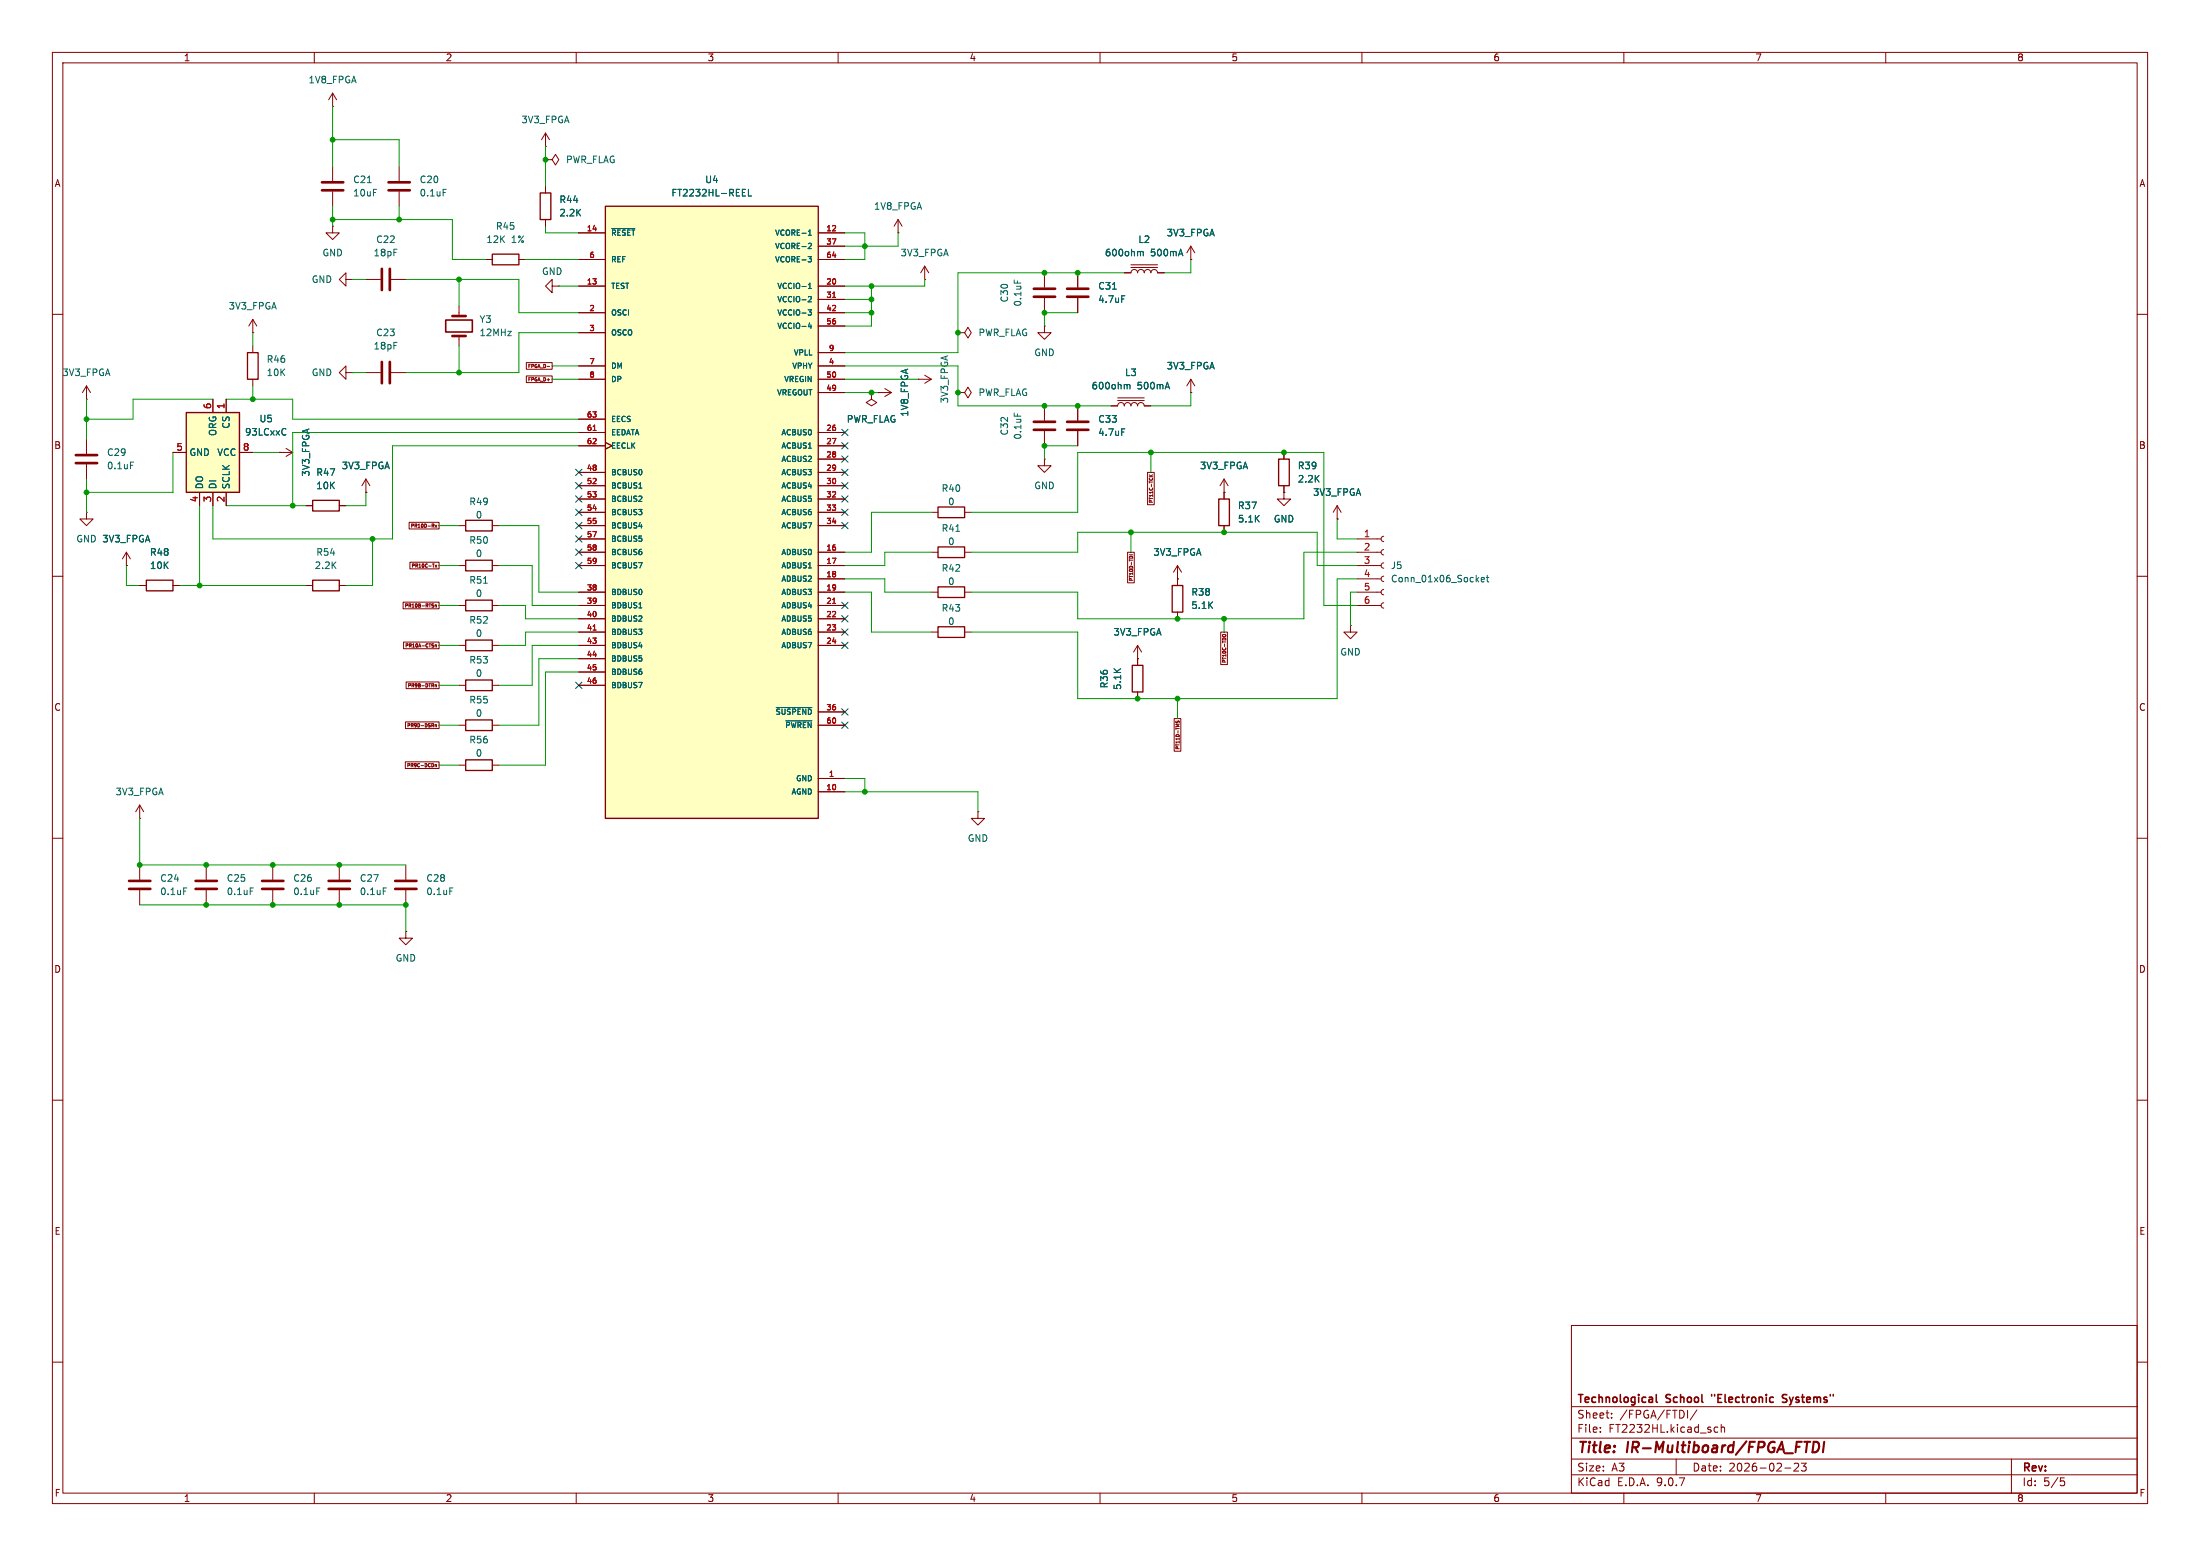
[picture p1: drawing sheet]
<svg xmlns="http://www.w3.org/2000/svg" width="420mm" height="297mm" viewBox="0 0 420 297" stroke-linecap="round" stroke-linejoin="round" font-family="sans-serif">
<g fill="none" stroke="#840000" stroke-width=".19">
<path d="M10 10h400v277h-400zM12 12h396v273h-396zM60 10v2M110 10v2M160 10v2M210 10v2M260 10v2M310 10v2M360 10v2M104.1 27.9h.1M104.1 25.4v2.5M104.1 35.6v1.2"/>
<path d="M104.1 25.4l-.7 1.3M104.1 25.4l.8 1.3M92.7 49.5h1.3M99.1 49.5h1.2M104.1 41.9v1.3M105.4 54.6v-1.3l-1.3 1.3 1.3 1.3v-1.3h1.3M106.7 54.6h.1M205.7 52.1v2.8M205.7 56.9v2.8M10 60h2M48.3 63.5h.1M48.3 61l-.8 1.2"/>
<path d="M48.3 61l.7 1.2M48.3 61v2.5M48.3 66v1.3M48.3 72.4v1.3M227.3 74.9h.1M227.3 72.4l-.7 1.3M227.3 72.4l.8 1.3M227.3 72.4v2.5M408 60h2M233.7 94v1.3M10 110h2M87.6 115.6h1.3"/>
<path d="M94 115.6h1.2M233.7 100.3v1.3M408 110h2M10 160h2M408 160h2M39.4 165.1v2.8M39.4 169.9v2.8M52.1 165.1v2.8M52.1 169.9v2.8M64.8 165.1v2.8M64.8 169.9v2.8M77.5 177.8v1.3h1.2l-1.2 1.2-1.3-1.2h1.3"/>
<path d="M77.5 177.8h.1M77.5 165.1v2.8M77.5 169.9v2.8M10 210h2M408 210h2M300 253h108v32h-108zM10 260h2M300 278.5h108M300 274.5h108M300 268.5h108M305.5 273.2v.2M305.5 272.5v.1"/>
<path d="M307.7 270.5v.2M307.7 269.8v.1M320 278.5v3M322.2 269.2v1.5M323.9 269.1l-1.2 1.9M327.4 273.3h.5M327.4 272.5h.5M328.6 272.5l.2-.1 .4 .1v.9M328.6 271.9v1.5M342.5 279.4l.6-.1 .2 .1 .1 .3-1 1.1h1M343.9 279.3h.9l-.5 .6 .4 .1v.6l-.2 .2-.6-.2M384 278.5v6.5"/>
<path d="M408 260h2M60 285v2M110 285v2M160 285v2M210 285v2M260 285v2M300 281.5h108M310 285v2M340.7 280.2h1.2M360 285v2M393.4 282.1h.7M393.5 282.7h.4l.3 .2-.2 .6-.5 .1"/>
</g>
<path d="M346.3 275.2a.96 .96 0 0 1 1 .6 .96 .96 0 0 1-.3 1.1l-.5 .3h-.5zM348.3 275.2l-.3 2" fill="none" stroke="#840000" stroke-width=".4"/>
<path d="M316.2 266.2v1.3l.2 .2M326.8 266.2v.3M340.3 267.6h.7M341.1 266.3l-.6-.1-.2 .3 .1 .3 .6 .2" fill="none" stroke="#840000" stroke-width=".3"/>
<path d="M203.7 56.6h4.1M203.7 55.1h4.1M37.3 168.1h4.1M37.3 169.7h4.1M50 168.1h4.1M50 169.7h4.1M62.7 168.1h4.1M62.7 169.7h4.1M75.4 168.1h4.1M75.4 169.7h4.1" fill="none" stroke="#840000" stroke-width=".51"/>
<path d="M212.4 55.2h.7M214.1 56.5h.6M92.3 111.3h.7M47.8 169.5h.6M60.5 169.5h.6M73.2 169.5h.6M85.9 169.5h.6" fill="none" stroke="#006464" stroke-width=".19"/>
<path d="M103.1 36.8h2.1v5.1h-2.1zM94 48.5h5.1v2h-5.1zM47.2 67.3h2.1v5.1h-2.1zM232.7 95.3h2v5h-2zM88.9 114.6h5.1v2h-5.1z" fill="none" stroke="#840000" stroke-width=".25"/>
<path d="M35.6 78.7h10.1v15.3h-10.1z" fill="#ffffc2"/>
<g fill="none" stroke="#840000" stroke-width=".25">
<path d="M35.6 78.7h10.1v15.3h-10.1zM59.7 95.5h5.1v2h-5.1zM88.9 99.3h5.1v2h-5.1zM179.1 96.8h5v2h-5zM27.9 110.7h5.1v2.1h-5.1zM59.7 110.7h5.1v2.1h-5.1zM179.1 112h5v2h-5zM179.1 119.6h5v2.1h-5zM223.8 111.8h2v5h-2zM88.9 129.8h5.1v2h-5.1zM88.9 137.4h5.1v2h-5.1zM88.9 122.2h5.1v2h-5.1z"/>
<path d="M216.2 127h2v5.1h-2zM88.9 145h5.1v2.1h-5.1z"/>
</g>
<g fill="none" stroke="#840000" stroke-width=".19">
<path d="M63.5 17.8l-.8 1.3M63.5 17.8l.8 1.3M63.5 17.8v2.5M63.5 20.3h.1M76.2 31.8v2.7M76.2 36.6v2.8M104.1 30.5h1.3l.6-1 .7 1-.7 1-.6-1M104.1 30.5h.1M63.5 43.2v1.3h1.3l-1.3 1.2-1.3-1.2h1.3M63.5 43.2h.1M69.8 53.3h2.8M74.7 53.3h2.8"/>
<path d="M87.6 58.4v1.9M16.5 76.2h.1M16.5 73.7l-.8 1.2M16.5 73.7l.8 1.2M16.5 73.7v2.5M40.6 76.2v2.5M43.2 76.2v2.5M69.8 71.1h2.8M74.7 71.1h2.8M87.6 64.1v1.9M16.5 97.8v1.3h1.3l-1.3 1.2-1.3-1.2h1.3M16.5 97.8h.1"/>
<path d="M16.5 83.8v2.8M16.5 88.6v2.8M33 86.4h2.6M38.1 94v2.5M40.6 94v2.5M43.2 94v2.5M45.7 86.4h2.6M53.3 86.4h.1M53.3 86.4h2.6M54.6 85.6l1.3 .8M55.9 86.4l-1.3 .7M58.4 96.5h1.3"/>
<path d="M64.8 96.5h1.2M69.8 94h.1M69.8 91.4l-.7 1.3M69.8 91.4l.8 1.3M69.8 91.4v2.6M177.8 97.8h1.3M184.1 97.8h1.3M233.7 94h.1M233.7 91.4l-.8 1.3M233.7 91.4l.7 1.3M233.7 91.4v2.6M24.1 108h.1"/>
<path d="M24.1 105.4l-.7 1.3M24.1 105.4l.8 1.3M24.1 105.4v2.6M26.7 111.8h1.2M33 111.8h1.3M58.4 111.8h1.3M64.8 111.8h1.2M87.6 100.3h1.3M94 100.3h1.2M177.8 113h1.3M184.1 113h1.3M224.8 110.5h.1"/>
<path d="M224.8 108l-.8 1.2M224.8 108l.8 1.2M224.8 108v3.8M224.8 116.8v1.3M87.6 130.8h1.3M87.6 138.4h1.3M87.6 123.2h1.3M94 130.8h1.2M94 138.4h1.2M94 123.2h1.2M177.8 120.7h1.3M184.1 120.7h1.3"/>
<path d="M217.2 125.7h.1M217.2 123.2l-.8 1.3M217.2 123.2l.7 1.3M217.2 123.2v3.8M217.2 132.1v1.3M26.7 156.2h.1M26.7 153.7v2.5M26.7 153.7l-.8 1.2M26.7 153.7l.7 1.2M87.6 146.1h1.3M94 146.1h1.2M186.7 154.9v1.3h1.3l-1.3 1.3-1.3-1.3h1.3"/>
<path d="M186.7 154.9h.1M26.7 165.1v2.8M26.7 169.9v2.8"/>
</g>
<path d="M84.6 36.1h.6M24.9 88.2h.6M54.3 81.8l.3 .1M54.6 82.9l-.3 .2M35.1 169.5h.6" fill="none" stroke="#006464" stroke-width=".19"/>
<path d="M74.2 34.8h4M74.2 36.3h4M72.9 51.3v4.1M74.4 51.3v4.1M72.9 69.1v4.1M74.4 69.1v4.1M86.4 60.3h2.5M86.4 64.1h2.5M14.5 86.9h4M14.5 88.4h4M24.6 168.1h4.1M24.6 169.7h4.1" fill="none" stroke="#840000" stroke-width=".51"/>
<path d="M85.1 61.1h5.1v2.3h-5.1z" fill="none" stroke="#840000" stroke-width=".3"/>
<path d="M115.6 39.4h40.6v116.8h-40.6z" fill="#ffffc2"/>
<path d="M115.6 39.4h40.6v116.8h-40.6zM244.1 87.6h2v5.1h-2zM88.9 106.9h5.1v2.1h-5.1zM179.1 104.4h5v2h-5z" fill="none" stroke="#840000" stroke-width=".25"/>
<g fill="none" stroke="#840000" stroke-width=".19">
<path d="M63.5 31.8v2.7M63.5 36.6v2.8M104.1 35.6v1.2M66 53.3v-1.2l-1.2 1.2 1.2 1.3v-1.3h1.3M67.3 53.3h.1M104.1 41.9v1.3M110.5 44.5h5.1M110.5 49.5h5.1M110.5 54.6h5.1M110.5 59.7h5.1M156.2 44.5h5.1M156.2 49.5h5.1"/>
<path d="M156.2 54.6h5.1M156.2 59.7h5.1M156.2 47h5.1M156.2 57.2h5.1M171.4 44.5h.1M171.4 41.9l-.7 1.3M171.4 41.9l.8 1.3M171.4 41.9v2.6M176.5 53.3h.1M176.5 50.8l-.7 1.3M176.5 50.8l.8 1.3M176.5 50.8v2.5"/>
<path d="M199.4 52.1v2.8M199.4 56.9v2.8M205.7 52.1v2.8M205.7 56.9v2.8M214.6 52.1h1.3a.64 .64 0 0 1 .6-.7 .64 .64 0 0 1 .7 .7 .64 .64 0 0 1 .6-.7 .64 .64 0 0 1 .6 .7 .64 .64 0 0 1 .7-.7 .64 .64 0 0 1 .6 .7 .64 .64 0 0 1 .6-.7 .64 .64 0 0 1 .7 .7h1.2M215.9 51.1h5.1M215.9 50.5h5.1M227.3 49.5h.1M227.3 47l-.7 1.3M227.3 47l.8 1.3M227.3 47v2.5M40.6 76.2v2.5"/>
<path d="M43.2 76.2v2.5M66 71.1v-1.2l-1.2 1.2 1.2 1.3v-1.3h1.3M67.3 71.1h.1M100.5 69.2h4.9v1.3h-4.9zM100.5 71.8h4.9v1.2h-4.9zM104.4 69.9h.5M104.4 72.5h.5M110.5 63.5h5.1M110.5 69.9h5.1M110.5 72.4h5.1M156.2 69.9h5.1M156.2 72.4h5.1"/>
<path d="M156.2 62.2h5.1M156.2 67.3h5.1M156.2 74.9h5.1M166.4 74.9v1.3l1 .6-1 .7-1-.7 1-.6M166.4 74.9h.1M167.6 74.9h.1M167.6 74.9h2.6M168.9 74.2l1.3 .7M170.2 74.9l-1.3 .8M175.3 72.4h.1M175.3 72.4h2.5M176.5 71.6l1.3 .8"/>
<path d="M177.8 72.4l-1.3 .8M182.9 74.9h1.2l.7-1 .6 1-.6 1-.7-1M182.9 74.9h.1M182.9 63.5h1.2l.7-1 .6 1-.6 1-.7-1M182.9 63.5h.1M199.4 62.2v1.3h1.3l-1.3 1.3-1.3-1.3h1.3M199.4 62.2h.1M199.4 77.5v2.8M205.7 77.5v2.8M212.1 77.5h1.3a.64 .64 0 0 1 .6-.7 .64 .64 0 0 1 .6 .7 .64 .64 0 0 1 .7-.7 .64 .64 0 0 1 .6 .7 .64 .64 0 0 1 .6-.7 .64 .64 0 0 1 .7 .7 .64 .64 0 0 1 .6-.7 .64 .64 0 0 1 .6 .7h1.3M213.4 76.5h5M213.4 75.9h5"/>
<path d="M227.3 74.9h.1M33 86.4h2.6M38.1 94v2.5M40.6 94v2.5M43.2 94v2.5M45.7 86.4h2.6M53.3 86.4h.1M58.4 96.5h1.3M64.8 96.5h1.2M69.8 94h.1M78.1 99.7h5.7v1.3h-5.7zM110.5 80h5.1"/>
<path d="M110.5 82.6h5.1M110.5 85.1h5.1M110.5 90.2h5.1M110.5 92.7h5.1M110.5 95.3h5.1M110.5 97.8h5.1M115.6 84.5l1.2 .6-1.2 .6M156.2 82.6h5.1M156.2 85.1h5.1M156.2 90.2h5.1M156.2 92.7h5.1M156.2 95.3h5.1"/>
<path d="M156.2 97.8h5.1M156.2 87.6h5.1M199.4 87.6v1.3h1.3l-1.3 1.3-1.3-1.3h1.3M199.4 87.6h.1M199.4 82.3v2.8M205.7 82.3v2.8M219.1 90.2h1.2v6.1h-1.2zM219.4 91h.6M219.4 90.6l.4 .4M220 90.6l-.3 .3M233.7 94h.1M233.7 94v1.3"/>
<path d="M245.1 94v1.3h1.3l-1.3 1.2-1.3-1.2h1.3M245.1 94h.1M245.1 86.4v1.2M245.1 92.7v1.3M255.3 99.1h.1M255.3 96.5l-.8 1.3M255.3 96.5l.7 1.3M255.3 96.5v2.6M24.1 108h.1M26.7 111.8h1.2M33 111.8h1.3M77 114.9h6.8v1.3h-6.8z"/>
<path d="M78.3 107.3h5.5v1.3h-5.5zM82.5 115.6l.3 .2-.3 .1M82.5 115.3h.3M82.5 107.6h.4M82.6 100.4l.2 .3M82.7 100l.1 .3M82.8 100.3l-.1 .1M82.8 100.3h.1M83.1 115.5v.4M83.1 115.5h.2v.4M83.1 107.9l.3 .4M83.1 100.2l.3 .5"/>
<path d="M83.4 107.9l-.3 .4M83.4 100.2l-.3 .5M87.6 108h1.3M94 108h1.2M110.5 100.3h5.1M110.5 102.9h5.1M110.5 105.4h5.1M110.5 108h5.1M110.5 113h5.1M110.5 115.6h5.1M110.5 118.1h5.1M156.2 100.3h5.1"/>
<path d="M156.2 105.4h5.1M156.2 108h5.1M156.2 113h5.1M156.2 115.6h5.1M156.2 118.1h5.1M156.2 110.5h5.1M177.8 105.4h1.3M184.1 105.4h1.3M215.3 105.4h1.2v5.8h-1.2zM215.6 106.5a.32 .32 0 0 1 .3-.3 .32 .32 0 0 1 .3 .3M215.6 105.9h.6M224.8 110.5h.1"/>
<path d="M224.8 110.5v1.3M224.8 116.8v1.3M233.7 100.3v1.3M257.8 119.4v1.3h1.3l-1.3 1.2-1.3-1.2h1.3M257.8 119.4h.1M259.1 102.9h4.6M259.1 105.4h4.6M259.1 108h4.6M259.1 113h4.6M259.1 115.6h4.6M259.1 110.5h4.6M264.2 102.4l-.4 .1-.1 .4 .1 .3 .4 .2"/>
<path d="M264.2 104.9l-.4 .2-.1 .3 .1 .4 .4 .1M264.2 107.4l-.4 .2-.1 .4 .1 .3 .4 .2M264.2 110l-.4 .1-.1 .4 .1 .3 .4 .2M264.2 112.5l-.4 .2-.1 .3 .1 .4 .4 .1M264.2 115.1l-.4 .1-.1 .4 .1 .3 .4 .2M77 122.6h6.8v1.2h-6.8zM77.4 137.8h6.4v1.3h-6.4zM77.5 130.2h6.3v1.2h-6.3zM82.6 138.5l.2 .3M82.7 122.9h.1M82.7 123.2v.3M82.8 138.2v.2"/>
<path d="M83.1 123.1v.4M83.1 130.7v.4M83.1 138.3v.5M83.1 123.2l.2-.1v.4M83.1 130.8l.2-.1v.4M83.1 138.4h.2v.4M110.5 120.7h5.1M110.5 123.2h5.1M110.5 125.7h5.1M110.5 128.3h5.1M110.5 130.8h5.1M156.2 120.7h5.1"/>
<path d="M156.2 123.2h5.1M156.2 135.9h5.1M156.2 138.4h5.1M217.2 125.7h.1M217.2 125.7v1.3M217.2 132.1v1.3M224.2 137.2h1.2v6.2h-1.2zM224.5 137.6v.3l.2 .1M224.8 137.9l.2-.3 .1 .4M224.8 137.9l-.1 .1M233 120.7h1.3v6.2h-1.3zM233.4 121.2l.5-.1 .1 .3-.2 .1h-.3z"/>
<path d="M77.4 145.4h6.4v1.3h-6.4zM83.1 146v.4M83.1 146h.2v.4M156.2 148.6h5.1M156.2 151.1h5.1"/>
</g>
<g fill="none" stroke="#006464" stroke-width=".19">
<path d="M70.1 34.9h.8M141.7 37.4h.6M141.7 36.1h.6M142.9 36.1v1.3h.6M116.8 43.6h4.4M154.3 49h.6l-.3 .4 .3 .1v.3l-.2 .2h-.3M154.3 59.1h.6l-.3 .4 .3 .1v.4l-.2 .2h-.3M154.3 44.9h.6M154.3 44.2l.3-.3v1M154.3 54.3l.3-.2v1M154.3 55.1h.6M154.4 56.6h.3l.2 .3-.6 .7h.6"/>
<path d="M154.5 46.4l.3 .1 .1 .2-.6 .8h.6M193.6 53.4v.6M212.4 55.2h.7M214.1 56.5h.6M217.7 48.2l.2-.2 .3 .1 .1 .7M154.6 61.6l-.3 .8h.6M154.8 62v.7M193.6 78.8v.6M215.2 73.6l.2-.2 .3 .1v.7M54.3 81.8l.3 .1M54.6 82.9l-.3 .2M122 93.2h.5"/>
<path d="M214.1 81.9h.6M122 116h.5M182.5 101.4h.7M282.8 110.6l.6-.1-.1-.2-.3-.1-.2 .2v.6h.5M283.7 110.2h.5M283.9 109.8v1.1l.3 .2M148.2 135.1h6.8M150 137.6h5"/>
</g>
<path d="M158.9 56.8h.6M113.2 82.2h.6M158.9 115.2h.6M113.2 120.3h.6" fill="none" stroke="#a90000" stroke-width=".19"/>
<path d="M61.5 34.8h4M61.5 36.3h4M197.4 56.6h4M197.4 55.1h4M197.4 82h4M197.4 80.5h4M203.7 82h4.1M203.7 80.5h4.1" fill="none" stroke="#840000" stroke-width=".51"/>
<g fill="none" stroke="#009600" stroke-width=".19">
<path d="M63.5 26.7h12.7v5.1M63.5 20.3v11.5M63.5 39.4v3.8M76.2 39.4v2.5M104.1 27.9v7.7M63.5 41.9h22.9v7.6h6.3M67.3 53.3h2.5M77.5 53.3h21.6v6.4h11.4M87.6 53.3v5.1M100.3 49.5h10.2M104.1 43.2v1.3h6.4M106.7 54.6h3.8"/>
<path d="M161.3 44.5h3.8v5h-3.8M161.3 59.7h5.1M161.3 57.2h5.1M166.4 54.6v7.6h-5.1M171.4 44.5v2.5h-10.1M176.5 53.3v1.3h-15.2M205.7 59.7h-6.3v2.5M214.6 52.1h-31.7v15.2h-21.6M227.3 49.5v2.6h-5.1M16.5 76.2v7.6M40.6 76.2h-15.2v3.8h-8.9M43.2 76.2h12.7v3.8h54.6"/>
<path d="M48.3 63.5v2.5M48.3 73.7v2.5M67.3 71.1h2.5M87.6 66v5.1M105.4 72.4h5.1M105.4 69.9h5.1M110.5 63.5h-11.4v7.6h-21.6M161.3 72.4h14M161.3 69.9h21.6v7.6h29.2M161.3 74.9h6.3M227.3 74.9v2.6h-7.6M16.5 91.4v6.4"/>
<path d="M33 86.4v7.6h-16.5M38.1 96.5v15.3M43.2 96.5h15.2M48.3 86.4h5M69.8 94v2.5h-3.8M110.5 85.1h-35.6v17.8h-34.3v-6.4M110.5 82.6h-54.6v13.9M177.8 97.8h-11.4v7.6h-5.1M185.4 97.8h20.3v-11.4h47v29.2h6.4M205.7 85.1h-6.3v2.5M219.7 86.4v3.8M255.3 99.1v3.8h3.8"/>
<path d="M24.1 108v3.8h2.6M34.3 111.8h24.1M71.1 102.9v8.9h-5.1M83.8 115.6h3.8M83.8 108h3.8M83.8 100.3h3.8M95.2 115.6h5.1v2.5h10.2M95.2 108h6.4v7.6h8.9M95.2 100.3h7.7v12.7h7.6M161.3 113h5.1v7.7h11.4M161.3 110.5h7.6v2.5h8.9M177.8 105.4h-8.9v2.6h-7.6"/>
<path d="M185.4 105.4h20.3v-3.8h45.8v6.4h7.6M215.9 101.6v3.8M233.7 118.1v2.6M259.1 105.4h-10.2v12.7h-43.2v-5.1h-20.3M259.1 113h-1.3v6.4M259.1 110.5h-3.8v22.9h-49.6v-12.7h-20.3M83.8 123.2h3.8M83.8 138.4h3.8M83.8 130.8h3.8M110.5 128.3h-6.4v17.8h-8.9M110.5 120.7h-10.2v2.5h-5.1M110.5 123.2h-8.9v7.6h-6.4"/>
<path d="M110.5 125.7h-7.6v12.7h-7.7M224.8 133.4v3.8M26.7 156.2v8.9h50.8M83.8 146.1h3.8M161.3 148.6h3.8v2.5M161.3 151.1h25.4v3.8M26.7 172.7h50.8v5.1"/>
</g>
<g fill="none" stroke="#000084" stroke-width=".19">
<path d="M109.9 99.7l1.2 1.2M109.9 94.6l1.2 1.3M109.9 92.1l1.2 1.2M109.9 97.2l1.2 1.2M109.9 89.6l1.2 1.2M111.1 99.7l-1.2 1.2M111.1 94.6l-1.2 1.3M111.1 92.1l-1.2 1.2M111.1 97.2l-1.2 1.2M111.1 89.6l-1.2 1.2M160.7 81.9l1.2 1.3M160.7 87l1.2 1.2"/>
<path d="M160.7 84.5l1.2 1.2M160.7 92.1l1.2 1.2M160.7 89.6l1.2 1.2M160.7 97.2l1.2 1.2M160.7 94.6l1.2 1.3M160.7 99.7l1.2 1.2M161.9 81.9l-1.2 1.3M161.9 87l-1.2 1.2M161.9 84.5l-1.2 1.2M161.9 92.1l-1.2 1.2M161.9 89.6l-1.2 1.2M161.9 97.2l-1.2 1.2"/>
<path d="M161.9 94.6l-1.2 1.3M161.9 99.7l-1.2 1.2M109.9 104.8l1.2 1.2M109.9 102.3l1.2 1.2M109.9 107.3l1.2 1.3M111.1 104.8l-1.2 1.2M111.1 102.3l-1.2 1.2M111.1 107.3l-1.2 1.3M160.7 115l1.2 1.2M160.7 117.5l1.2 1.2M161.9 115l-1.2 1.2M161.9 117.5l-1.2 1.2"/>
<path d="M109.9 130.2l1.2 1.2M111.1 130.2l-1.2 1.2M160.7 135.3l1.2 1.2M160.7 120l1.2 1.3M160.7 122.6l1.2 1.2M160.7 137.8l1.2 1.2M161.9 135.3l-1.2 1.2M161.9 120l-1.2 1.3M161.9 122.6l-1.2 1.2M161.9 137.8l-1.2 1.2"/>
</g>
<g fill="#009600" stroke="#009600" stroke-width=".19">
<circle cx="39.4" cy="165.1" r=".46"/>
<circle cx="39.4" cy="172.7" r=".46"/>
<circle cx="52.1" cy="172.7" r=".46"/>
<circle cx="77.5" cy="172.7" r=".46"/>
<circle cx="52.1" cy="165.1" r=".46"/>
<circle cx="64.8" cy="172.7" r=".46"/>
<circle cx="64.8" cy="165.1" r=".46"/>
<circle cx="26.7" cy="165.1" r=".46"/>
<circle cx="76.2" cy="41.9" r=".46"/>
<circle cx="87.6" cy="71.1" r=".46"/>
<circle cx="63.5" cy="26.7" r=".46"/>
<circle cx="63.5" cy="41.9" r=".46"/>
<circle cx="48.3" cy="76.2" r=".46"/>
<circle cx="71.1" cy="102.9" r=".46"/>
<circle cx="16.5" cy="80" r=".46"/>
<circle cx="16.5" cy="94" r=".46"/>
<circle cx="55.9" cy="96.5" r=".46"/>
<circle cx="38.1" cy="111.8" r=".46"/>
<circle cx="166.4" cy="54.6" r=".46"/>
<circle cx="165.1" cy="47" r=".46"/>
<circle cx="166.4" cy="59.7" r=".46"/>
<circle cx="165.1" cy="151.1" r=".46"/>
<circle cx="104.1" cy="30.5" r=".46"/>
<circle cx="87.6" cy="53.3" r=".46"/>
<circle cx="199.4" cy="77.5" r=".46"/>
<circle cx="199.4" cy="59.7" r=".46"/>
<circle cx="205.7" cy="77.5" r=".46"/>
<circle cx="166.4" cy="74.9" r=".46"/>
<circle cx="182.9" cy="74.9" r=".46"/>
<circle cx="166.4" cy="57.2" r=".46"/>
<circle cx="182.9" cy="63.5" r=".46"/>
<circle cx="199.4" cy="85.1" r=".46"/>
<circle cx="215.9" cy="101.6" r=".46"/>
<circle cx="219.7" cy="86.4" r=".46"/>
<circle cx="205.7" cy="52.1" r=".46"/>
<circle cx="199.4" cy="52.1" r=".46"/>
<circle cx="233.7" cy="101.6" r=".46"/>
<circle cx="245.1" cy="86.4" r=".46"/>
<circle cx="224.8" cy="118.1" r=".46"/>
<circle cx="233.7" cy="118.1" r=".46"/>
<circle cx="224.8" cy="133.4" r=".46"/>
<circle cx="217.2" cy="133.4" r=".46"/>
</g>
<g font-size="2.8" fill="#840000">
<text x="301" y="277.9">Title:</text>
<text x="310.6" y="277.9">IR-Multiboard/FPGA_FTDI</text>
</g>
<g font-size="2.1" fill="#840000">
<text x="301" y="268.2">Technological</text>
<text x="318.2" y="268.2">School</text>
<text x="327.5" y="268.2">&quot;Electronic</text>
<text x="341.6" y="268.2">Systems&quot;</text>
<text x="301" y="273.7">File:</text>
<text x="301" y="271">Sheet:</text>
<text x="307.1" y="273.7">FT2232HL.kicad_sch</text>
<text x="309.2" y="271">/FPGA/FTDI/</text>
<text x="301" y="281.1">Size:</text>
<text x="307.6" y="281.1">A3</text>
<text x="323" y="281.1">Date:</text>
<text x="330" y="281.1">2026-02-23</text>
<text x="386" y="281.3">Rev:</text>
<text x="301" y="283.9">KiCad</text>
<text x="308.7" y="283.9">E.D.A.</text>
<text x="316.3" y="283.9">9.0.7</text>
<text x="386" y="283.9">Id:</text>
<text x="390.1" y="283.9">5/5</text>
</g>
<g font-size="1.8" fill="#840000">
<text x="35" y="11.9">1</text>
<text x="85" y="11.9">2</text>
<text x="135" y="11.9">3</text>
<text x="185" y="11.9">4</text>
<text x="235" y="11.9">5</text>
<text x="285" y="11.9">6</text>
<text x="335" y="11.9">7</text>
<text x="385" y="11.9">8</text>
<text x="10.3" y="35.9">A</text>
<text x="408.3" y="35.9">A</text>
<text x="10.3" y="85.9">B</text>
<text x="408.2" y="85.9">B</text>
<text x="10.3" y="135.9">C</text>
<text x="408.2" y="135.9">C</text>
<text x="10.3" y="185.9">D</text>
<text x="408.2" y="185.9">D</text>
<text x="10.3" y="235.9">E</text>
<text x="408.3" y="235.9">E</text>
<text x="10.3" y="285.9">F</text>
<text x="35" y="286.9">1</text>
<text x="85" y="286.9">2</text>
<text x="135" y="286.9">3</text>
<text x="185" y="286.9">4</text>
<text x="235" y="286.9">5</text>
<text x="285" y="286.9">6</text>
<text x="335" y="286.9">7</text>
<text x="385" y="286.9">8</text>
<text x="408.3" y="285.9">F</text>
</g>
<g font-size="1.8" fill="#006464">
<text x="58.8" y="16.1">1V8_FPGA</text>
<text x="99.4" y="23.7">3V3_FPGA</text>
<text x="67.3" y="35.2">C21</text>
<text x="80" y="35.2">C20</text>
<text x="108" y="31.3">PWR_FLAG</text>
<text x="134.5" y="35.2">U4</text>
<text x="67.3" y="37.7">10uF</text>
<text x="80" y="37.7">0.1uF</text>
<text x="106.7" y="39">R44</text>
<text x="106.7" y="41.5">2.2K</text>
<text x="128.1" y="37.7">FT2232HL-REEL</text>
<text x="166.8" y="40.2">1V8_FPGA</text>
<text x="71.7" y="46.6">C22</text>
<text x="92.8" y="46.6">12K</text>
<text x="94.6" y="44">R45</text>
<text x="97.6" y="46.6">1%</text>
<text x="217.2" y="46.6">L2</text>
<text x="222.6" y="45.3">3V3_FPGA</text>
<text x="61.5" y="49.1">GND</text>
<text x="71.2" y="49.1">18pF</text>
<text x="103.4" y="52.7">GND</text>
<text x="171.8" y="49.1">3V3_FPGA</text>
<text x="210.8" y="49.1">600ohm</text>
<text x="219.6" y="49.1">500mA</text>
<text x="43.6" y="59.3">3V3_FPGA</text>
<text x="59.4" y="54.2">GND</text>
<text x="192.6" y="57.8" transform="rotate(-90 192.6 57.8)">C30</text>
<text x="195.2" y="58.6" transform="rotate(-90 195.2 58.6)">0.1uF</text>
<text x="209.6" y="55.5">C31</text>
<text x="209.6" y="58">4.7uF</text>
<text x="71.7" y="64.4">C23</text>
<text x="91.4" y="61.8">Y3</text>
<text x="91.4" y="64.4">12MHz</text>
<text x="186.7" y="64.4">PWR_FLAG</text>
<text x="11.8" y="72">3V3_FPGA</text>
<text x="50.8" y="69.4">R46</text>
<text x="50.8" y="72">10K</text>
<text x="59.4" y="72">GND</text>
<text x="71.2" y="66.9">18pF</text>
<text x="197.4" y="68.2">GND</text>
<text x="214.7" y="72">L3</text>
<text x="222.6" y="70.7">3V3_FPGA</text>
<text x="181.2" y="77.1" transform="rotate(-90 181.2 77.1)">3V3_FPGA</text>
<text x="186.7" y="75.8">PWR_FLAG</text>
<text x="208.3" y="74.5">600ohm</text>
<text x="217.1" y="74.5">500mA</text>
<text x="41.5" y="83.3" transform="rotate(-90 41.5 83.3)">ORG</text>
<text x="44" y="81.9" transform="rotate(-90 44 81.9)">CS</text>
<text x="46.7" y="83.3">93LCxxC</text>
<text x="49.4" y="80.8">U5</text>
<text x="161.6" y="80.9">PWR_FLAG</text>
<text x="173.6" y="79.6" transform="rotate(-90 173.6 79.6)">1V8_FPGA</text>
<text x="192.6" y="83.2" transform="rotate(-90 192.6 83.2)">C32</text>
<text x="209.6" y="80.9">C33</text>
<text x="209.6" y="83.4">4.7uF</text>
<text x="20.3" y="87.2">C29</text>
<text x="20.3" y="89.8">0.1uF</text>
<text x="36.1" y="87.2">GND</text>
<text x="41.4" y="87.2">VCC</text>
<text x="65.2" y="89.8">3V3_FPGA</text>
<text x="195.2" y="84" transform="rotate(-90 195.2 84)">0.1uF</text>
<text x="229" y="89.8">3V3_FPGA</text>
<text x="247.7" y="89.8">R39</text>
<text x="39" y="93.5" transform="rotate(-90 39 93.5)">DO</text>
<text x="41.5" y="93.5" transform="rotate(-90 41.5 93.5)">DI</text>
<text x="44" y="93.5" transform="rotate(-90 44 93.5)">SCLK</text>
<text x="59.3" y="91.1" transform="rotate(-90 59.3 91.1)">3V3_FPGA</text>
<text x="60.3" y="91">R47</text>
<text x="60.3" y="93.6">10K</text>
<text x="179.7" y="94.1">R40</text>
<text x="197.4" y="93.6">GND</text>
<text x="247.7" y="92.3">2.2K</text>
<text x="250.6" y="94.8">3V3_FPGA</text>
<text x="89.5" y="96.6">R49</text>
<text x="90.7" y="99.2">0</text>
<text x="179.7" y="101.7">R41</text>
<text x="180.9" y="96.6">0</text>
<text x="236.2" y="97.4">R37</text>
<text x="236.2" y="99.9">5.1K</text>
<text x="243.1" y="99.9">GND</text>
<text x="14.5" y="103.7">GND 3V3_FPGA</text>
<text x="19.4" y="103.7">3V3_FPGA</text>
<text x="28.5" y="106.3">R48</text>
<text x="60.3" y="106.3">R54</text>
<text x="89.5" y="104">R50</text>
<text x="90.7" y="106.5">0</text>
<text x="180.9" y="104.2">0</text>
<text x="220.1" y="106.3">3V3_FPGA</text>
<text x="28.5" y="108.8">10K</text>
<text x="60" y="108.8">2.2K</text>
<text x="89.5" y="111.6">R51</text>
<text x="179.7" y="109.3">R42</text>
<text x="180.9" y="111.9">0</text>
<text x="227.3" y="113.9">R38</text>
<text x="265.4" y="108.8">J5</text>
<text x="265.4" y="111.4">Conn_01x06_Socket</text>
<text x="89.5" y="119.2">R52</text>
<text x="90.7" y="114.1">0</text>
<text x="179.7" y="116.9">R43</text>
<text x="180.9" y="119.5">0</text>
<text x="227.3" y="116.4">5.1K</text>
<text x="90.7" y="121.8">0</text>
<text x="212.5" y="121.5">3V3_FPGA</text>
<text x="255.8" y="125.3">GND</text>
<text x="89.5" y="126.8">R53</text>
<text x="90.7" y="129.4">0</text>
<text x="211.7" y="131.5" transform="rotate(-90 211.7 131.5)">R36</text>
<text x="214.2" y="131.8" transform="rotate(-90 214.2 131.8)">5.1K</text>
<text x="89.5" y="134.5">R55</text>
<text x="90.7" y="137">0</text>
<text x="89.5" y="142.1">R56</text>
<text x="90.7" y="144.6">0</text>
<text x="22" y="152">3V3_FPGA</text>
<text x="184.7" y="160.9">GND</text>
<text x="30.5" y="168.5">C24</text>
<text x="30.5" y="171">0.1uF</text>
<text x="43.2" y="168.5">C25</text>
<text x="43.2" y="171">0.1uF</text>
<text x="55.9" y="168.5">C26</text>
<text x="55.9" y="171">0.1uF</text>
<text x="68.6" y="168.5">C27</text>
<text x="68.6" y="171">0.1uF</text>
<text x="81.3" y="168.5">C28</text>
<text x="81.3" y="171">0.1uF</text>
<text x="75.4" y="183.7">GND</text>
</g>
<g font-size="1.8" fill="#a90000">
<text x="40.4" y="78.2" transform="rotate(-90 40.4 78.2)">6</text>
<text x="42.9" y="78.2" transform="rotate(-90 42.9 78.2)">1</text>
<text x="33.6" y="86.1">5</text>
<text x="46.3" y="86.1">8</text>
<text x="37.8" y="96" transform="rotate(-90 37.8 96)">4</text>
<text x="40.4" y="96" transform="rotate(-90 40.4 96)">3</text>
<text x="42.9" y="96" transform="rotate(-90 42.9 96)">2</text>
<text x="260.3" y="102.6">1</text>
<text x="260.3" y="105.2">2</text>
<text x="260.3" y="107.7">3</text>
<text x="260.3" y="110.2">4</text>
<text x="260.3" y="112.8">5</text>
<text x="260.3" y="115.3">6</text>
</g>
<g font-size="1.4" fill="#a90000">
<text x="111.9" y="44.2">14</text>
<text x="157.7" y="44.2">12</text>
<text x="157.7" y="46.7">37</text>
<text x="112.4" y="49.3">6</text>
<text x="157.7" y="49.3">64</text>
<text x="111.9" y="54.4">13</text>
<text x="112.4" y="59.4">2</text>
<text x="157.7" y="54.4">20</text>
<text x="157.7" y="56.9">31</text>
<text x="157.7" y="59.4">42</text>
<text x="112.4" y="63.2">3</text>
<text x="157.7" y="62">56</text>
<text x="112.4" y="69.6">7</text>
<text x="158.1" y="67.1">9</text>
<text x="158.1" y="69.6">4</text>
<text x="112.4" y="72.1">8</text>
<text x="157.7" y="72.1">50</text>
<text x="157.7" y="74.7">49</text>
<text x="111.9" y="79.8">63</text>
<text x="111.9" y="82.3">61</text>
<text x="157.7" y="82.3">26</text>
<text x="111.9" y="84.8">62</text>
<text x="111.9" y="89.9">48</text>
<text x="157.7" y="84.8">27</text>
<text x="157.7" y="87.4">28</text>
<text x="157.7" y="89.9">29</text>
<text x="111.9" y="92.5">52</text>
<text x="111.9" y="95">53</text>
<text x="157.7" y="92.5">30</text>
<text x="157.7" y="95">32</text>
<text x="111.9" y="97.5">54</text>
<text x="111.9" y="100.1">55</text>
<text x="157.7" y="97.5">33</text>
<text x="157.7" y="100.1">34</text>
<text x="111.9" y="102.6">57</text>
<text x="111.9" y="105.2">58</text>
<text x="111.9" y="107.7">59</text>
<text x="157.7" y="105.2">16</text>
<text x="157.7" y="107.7">17</text>
<text x="111.9" y="112.8">38</text>
<text x="157.7" y="110.2">18</text>
<text x="157.7" y="112.8">19</text>
<text x="111.9" y="115.3">39</text>
<text x="111.9" y="117.9">40</text>
<text x="157.7" y="115.3">21</text>
<text x="157.7" y="117.9">22</text>
<text x="111.9" y="120.4">41</text>
<text x="111.9" y="122.9">43</text>
<text x="111.9" y="125.5">44</text>
<text x="157.7" y="120.4">23</text>
<text x="157.7" y="122.9">24</text>
<text x="111.9" y="128">45</text>
<text x="111.9" y="130.6">46</text>
<text x="157.7" y="135.6">36</text>
<text x="157.7" y="138.2">60</text>
<text x="158.1" y="148.3">1</text>
<text x="157.7" y="150.9">10</text>
</g>
<g font-size="1.4" fill="#006464">
<text x="116.6" y="45.2">~{RESET}</text>
<text x="147.8" y="45.2">VCORE-1</text>
<text x="147.8" y="47.7">VCORE-2</text>
<text x="116.6" y="50.3">REF</text>
<text x="147.8" y="50.3">VCORE-3</text>
<text x="116.6" y="55.3">TEST</text>
<text x="148.3" y="55.3">VCCIO-1</text>
<text x="148.3" y="57.9">VCCIO-2</text>
<text x="116.6" y="60.4">OSCI</text>
<text x="116.6" y="64.2">OSCO</text>
<text x="148.3" y="60.4">VCCIO-3</text>
<text x="148.3" y="63">VCCIO-4</text>
<text x="116.6" y="70.6">DM</text>
<text x="151.1" y="70.6">VPHY</text>
<text x="151.4" y="68">VPLL</text>
<text x="116.6" y="73.1">DP</text>
<text x="148.2" y="75.7">VREGOUT</text>
<text x="149.6" y="73.1">VREGIN</text>
<text x="116.6" y="80.7">EECS</text>
<text x="116.6" y="83.3">EEDATA</text>
<text x="149" y="83.3">ACBUS0</text>
<text x="116.6" y="85.8">EECLK</text>
<text x="149" y="85.8">ACBUS1</text>
<text x="149" y="88.4">ACBUS2</text>
<text x="116.6" y="90.9">BCBUS0</text>
<text x="116.6" y="93.4">BCBUS1</text>
<text x="116.6" y="96">BCBUS2</text>
<text x="149" y="90.9">ACBUS3</text>
<text x="149" y="93.4">ACBUS4</text>
<text x="149" y="96">ACBUS5</text>
<text x="116.6" y="98.5">BCBUS3</text>
<text x="116.6" y="101.1">BCBUS4</text>
<text x="149" y="98.5">ACBUS6</text>
<text x="149" y="101.1">ACBUS7</text>
<text x="116.6" y="103.6">BCBUS5</text>
<text x="116.6" y="106.1">BCBUS6</text>
<text x="149" y="106.1">ADBUS0</text>
<text x="116.6" y="108.7">BCBUS7</text>
<text x="116.6" y="113.8">BDBUS0</text>
<text x="149" y="108.7">ADBUS1</text>
<text x="149" y="111.2">ADBUS2</text>
<text x="149" y="113.8">ADBUS3</text>
<text x="116.6" y="116.3">BDBUS1</text>
<text x="116.6" y="118.8">BDBUS2</text>
<text x="149" y="116.3">ADBUS4</text>
<text x="149" y="118.8">ADBUS5</text>
<text x="116.6" y="121.4">BDBUS3</text>
<text x="116.6" y="123.9">BDBUS4</text>
<text x="149" y="121.4">ADBUS6</text>
<text x="149" y="123.9">ADBUS7</text>
<text x="116.6" y="126.5">BDBUS5</text>
<text x="116.6" y="129">BDBUS6</text>
<text x="116.6" y="131.5">BDBUS7</text>
<text x="147.9" y="136.6">~{SUSPEND}</text>
<text x="149.8" y="139.2">~{PWREN}</text>
<text x="151.8" y="149.3">GND</text>
<text x="151" y="151.9">AGND</text>
</g>
<g font-size=".9" fill="#840000">
<text x="100.6" y="70.4">FPGA_D-</text>
<text x="100.6" y="73">FPGA_D+</text>
<text x="78.2" y="100.9">PR10D-Rx</text>
<text x="220.3" y="96.2" transform="rotate(-90 220.3 96.2)">PT11C-TCK</text>
<text x="78.4" y="108.5">PR10C-Tx</text>
<text x="216.5" y="111.1" transform="rotate(-90 216.5 111.1)">PT10D-TDI</text>
<text x="77.1" y="116.2">PR10B-RTSn</text>
<text x="77.1" y="123.8">PR10A-CTSn</text>
<text x="77.6" y="131.4">PR9B-DTRn</text>
<text x="234.3" y="126.8" transform="rotate(-90 234.3 126.8)">PT10C-TDO</text>
<text x="77.5" y="139">PR9D-DSRn</text>
<text x="225.4" y="143.3" transform="rotate(-90 225.4 143.3)">PT11D-TMS</text>
<text x="77.5" y="146.6">PR9C-DCDn</text>
</g>
</svg>
